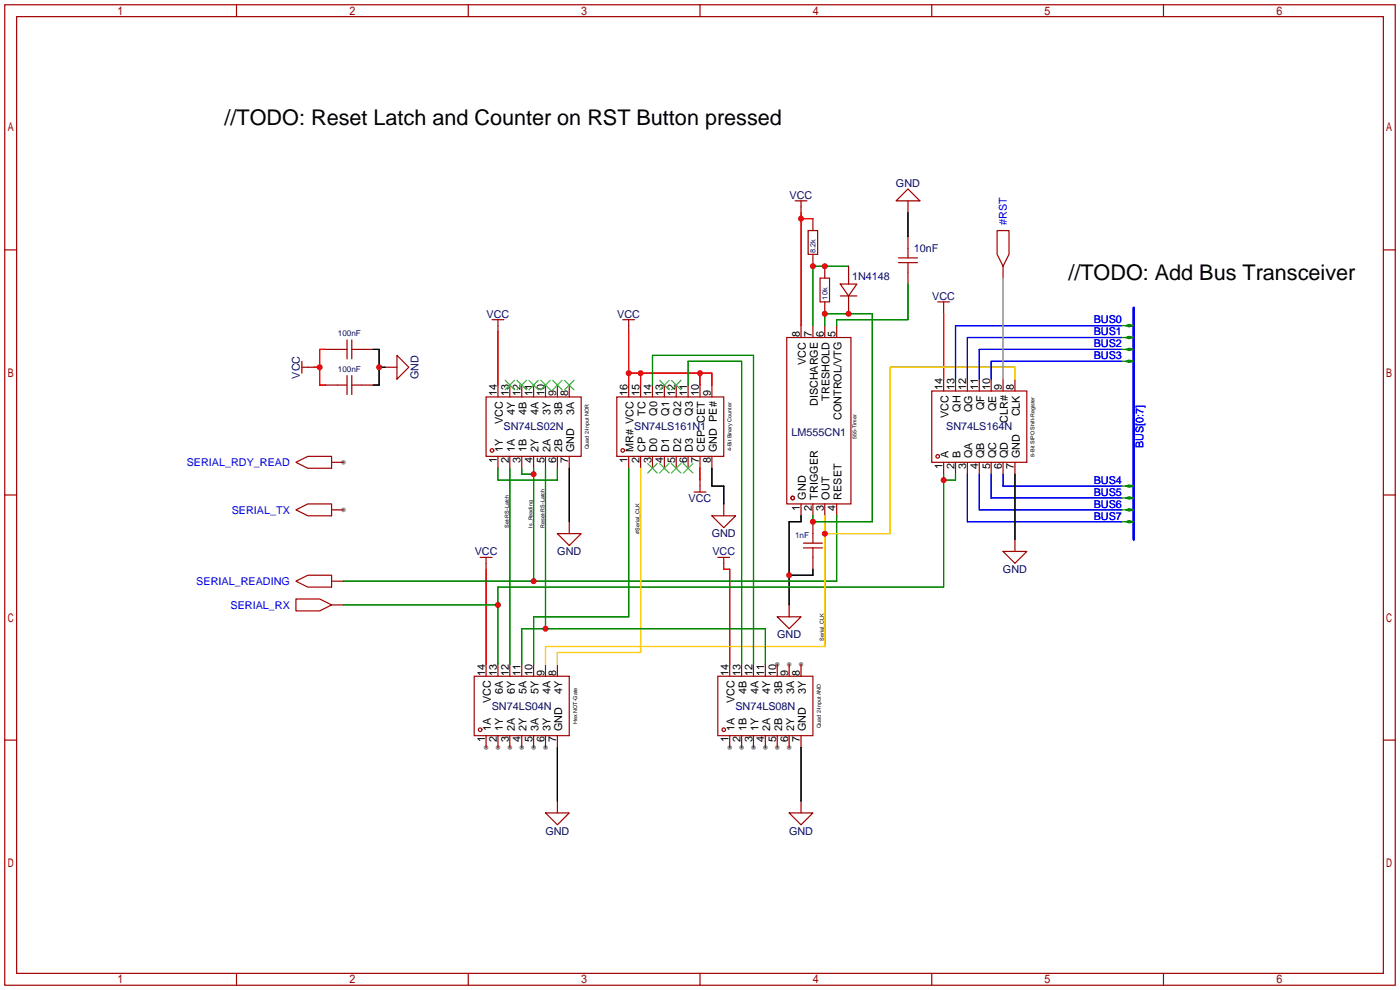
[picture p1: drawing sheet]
<svg xmlns="http://www.w3.org/2000/svg" width="299mm" height="212mm" viewBox="0 0 299 212" stroke-linecap="round" stroke-linejoin="round" font-family="sans-serif">
<g fill="#999">
<circle cx="73.4" cy="109" r=".51"/>
<circle cx="73.4" cy="98.8" r=".51"/>
<circle cx="116.6" cy="159.8" r=".51"/>
<circle cx="114" cy="159.8" r=".51"/>
<circle cx="111.5" cy="159.8" r=".51"/>
<circle cx="109" cy="159.8" r=".51"/>
<circle cx="106.4" cy="159.8" r=".51"/>
<circle cx="103.9" cy="159.8" r=".51"/>
<circle cx="156" cy="159.8" r=".51"/>
<circle cx="158.5" cy="159.8" r=".51"/>
<circle cx="161" cy="159.8" r=".51"/>
<circle cx="163.6" cy="159.8" r=".51"/>
<circle cx="166.1" cy="159.8" r=".51"/>
<circle cx="168.7" cy="159.8" r=".51"/>
<circle cx="171.2" cy="142" r=".51"/>
<circle cx="168.7" cy="142" r=".51"/>
<circle cx="166.1" cy="142" r=".51"/>
</g>
<g fill="none" stroke="#a10000" stroke-width=".25">
<path d="M1 1h297.2v209.6h-297.2zM3.6 3.6h292.1v204.4h-292.1zM50.5 1v2.6M100.1 1v2.6M149.6 1v2.6M199.1 1v2.6M248.7 1v2.6M1 53.4h2.6M169.9 42.9h2.6M171.2 42.9v2.6M172.7 49.3h2.1v5.1h-2.1zM173.7 46.7v2.6"/>
<path d="M173.7 54.4v2.5M175.3 59.4h2v5.1h-2zM176.3 56.9v2.5M181.4 56.9v3.8M191.5 42.9l2.6-2.5 2.5 2.5zM192 55.1h4.1M192 56.1h4.1M194.1 42.9v2.6M194.1 50.5v4.6M194.1 56.1v4.6M213.1 49.3h2.5v5.1l-1.2 2.5-1.3-2.5zM214.4 56.9v2.5"/>
<path d="M295.7 53.4h2.5M64.5 78.5h2.6M64.5 77.2v2.6M69.6 74.7h4.6M74.2 72.6v4.1M75.2 74.7h4.6M75.2 72.6v4.1M82.3 78.5h2.5M84.8 75.9l2.6 2.6-2.6 2.5zM105.2 68.3h2.5M106.4 68.3v2.6M133.1 68.3h2.5"/>
<path d="M134.4 68.3v2.6M168.1 72.1h13.8v35.6h-13.8zM171.2 69.6v2.5M173.7 69.6v2.5M176.3 64.5v2.6M176.3 69.6v2.5M178.8 69.6v2.5M179.6 60.7h3.5l-1.7 2.5zM179.6 63.2h3.5M181.4 63.2v3.9M200.4 64.5h2.5M201.7 64.5v2.6"/>
<path d="M63.2 98.8l2.6-1.3h5.1v2.6h-5.1zM69.6 82.3h4.6M70.9 98.8h2.5M74.2 80.3v4M75.2 80.3v4M75.2 82.3h4.6M103.9 84.8h20.3v12.7h-20.3zM106.4 82.3v2.5M106.4 97.5v2.6M109 82.3v2.5M109 97.5v2.6M111.5 82.3v2.5"/>
<path d="M111.5 97.5v2.6M114 82.3v2.5M114 97.5v2.6M116.6 82.3v2.5M116.6 97.5v2.6M119.1 82.3v2.5M119.1 97.5v2.6M121.7 82.3v2.5M121.7 97.5v2.6M131.8 84.8h22.9v12.7h-22.9zM134.4 82.3v2.5M134.4 97.5v2.6"/>
<path d="M136.9 82.3v2.5M136.9 97.5v2.6M139.4 82.3v2.5M139.4 97.5v2.6M142 82.3v2.5M142 97.5v2.6M144.5 82.3v2.5M144.5 97.5v2.6M147.1 82.3v2.5M147.1 97.5v2.6M149.6 82.3v2.5M149.6 97.5v2.6"/>
<path d="M152.1 82.3v2.5M152.1 97.5v2.6M199.1 83.6h20.4v15.2h-20.4zM201.7 81v2.6M201.7 98.8v2.5M204.2 81v2.6M204.2 98.8v2.5M206.8 81v2.6M206.8 98.8v2.5M209.3 81v2.6M209.3 98.8v2.5M211.8 81v2.6"/>
<path d="M211.8 98.8v2.5M214.4 81v2.6M214.4 98.8v2.5M216.9 81v2.6M216.9 98.8v2.5M1 105.8h2.6M63.2 109l2.6-1.3h5.1v2.5h-5.1zM70.9 109h2.5M102.6 119.1h2.6M103.9 119.1v2.6M119.1 114h5.1l-2.5 2.6zM121.7 111.5v2.5"/>
<path d="M148.3 105.2h2.6M149.6 102.6v2.6M152.1 110.2h5.1l-2.5 2.6zM153.4 119.1h2.6M154.7 107.7v2.5M154.7 119.1v2.6M171.2 107.7v2.5M171.7 116.1h4.1M171.7 117.1h4.1M173.7 107.7v2.5M173.7 111.5v4.6M173.7 117.1v4.6"/>
<path d="M176.3 107.7v2.5M178.8 107.7v2.5M214.4 117.9h5.1l-2.6 2.5zM216.9 115.3v2.6M295.7 105.8h2.5M63.2 128h5.1l2.6 1.3-2.6 1.3h-5.1zM63.2 124.2l2.6-1.3h5.1v2.6h-5.1zM70.9 129.3h2.5M70.9 124.2h2.5M166.1 131.8h5.1l-2.5 2.6zM168.7 129.3v2.5M1 158.2h2.6"/>
<path d="M101.3 144.5h20.4v12.7h-20.4zM103.9 142v2.5M103.9 157.2v2.6M106.4 142v2.5M106.4 157.2v2.6M109 142v2.5M109 157.2v2.6M111.5 142v2.5M111.5 157.2v2.6M114 142v2.5M114 157.2v2.6M116.6 142v2.5"/>
<path d="M116.6 157.2v2.6M119.1 142v2.5M119.1 157.2v2.6M153.4 144.5h20.3v12.7h-20.3zM156 142v2.5M156 157.2v2.6M158.5 142v2.5M158.5 157.2v2.6M161 142v2.5M161 157.2v2.6M163.6 142v2.5M163.6 157.2v2.6"/>
<path d="M166.1 142v2.5M166.1 157.2v2.6M168.7 142v2.5M168.7 157.2v2.6M171.2 142v2.5M171.2 157.2v2.6M295.7 158.2h2.5M116.6 173.7h5.1l-2.6 2.6zM119.1 171.2v2.5M168.7 173.7h5l-2.5 2.6zM171.2 171.2v2.5M50.5 208v2.6"/>
<path d="M100.1 208v2.6M149.6 208v2.6M199.1 208v2.6M248.7 208v2.6"/>
<circle cx="105.2" cy="96.3" r=".38"/>
<circle cx="133.1" cy="96.3" r=".38"/>
<circle cx="200.4" cy="97.5" r=".38"/>
<circle cx="169.4" cy="106.4" r=".38"/>
<circle cx="102.6" cy="156" r=".38"/>
<circle cx="154.7" cy="156" r=".38"/>
</g>
<g fill="none" stroke="#3c3" stroke-width=".25">
<path d="M107.9 81.3l2.1 2M110 81.3l-2.1 2M110.5 81.3l2 2M112.5 81.3l-2 2M113 81.3l2.1 2M115.1 81.3l-2.1 2M115.6 81.3l2 2M117.6 81.3l-2 2M118.1 81.3l2 2M120.1 81.3l-2 2M120.6 81.3l2.1 2M122.7 81.3l-2.1 2"/>
<path d="M138.4 99.1l2.1 2M140.5 99.1l-2.1 2M141 99.1l2 2M141 81.3l2 2M143 99.1l-2 2M143 81.3l-2 2M143.5 99.1l2 2M143.5 81.3l2 2M145.5 99.1l-2 2M145.5 81.3l-2 2M146 99.1l2.1 2M148.1 99.1l-2.1 2"/>
</g>
<g fill="none" stroke="#f00" stroke-width=".25">
<path d="M171.2 45.5v24.1M171.2 46.7h2.5M67.1 78.5h1.2M69.6 74.7h-1.3v7.6h1.3M106.4 70.9v11.4M134.4 70.9v11.4M134.4 79.8h17.7v2.5M136.9 79.8v2.5M149.6 79.8v2.5M201.7 67.1v13.9M149.6 100.1v2.5M103.9 121.7v20.3"/>
<path d="M154.7 121.7h1.3v20.3"/>
</g>
<path d="M194.1 45.5v5M79.8 74.7h1.2v7.6h-1.2M81 78.5h1.3M121.7 100.1v11.4M152.1 100.1v3.8h2.6v3.8M171.2 110.2v1.3h-2.5v17.8M216.9 101.3v14M173.7 121.7v1.2h-5M119.1 159.8v11.4M171.2 159.8v11.4" fill="none" stroke="#000" stroke-width=".25"/>
<g fill="none" stroke="#008700" stroke-width=".25">
<path d="M181.4 56.9h-7.7v12.7M176.3 69.6v-2.5h10.1v44.4h-12.7v-1.3M194.1 60.7v7.6h-15.3v1.3M239.8 77.2h.7M239.8 74.7h.7M239.8 72.1h.7M239.8 69.6h.7M139.4 82.3v-6.4h21.6v66.1M147.1 82.3v-5.1h11.4v64.8M106.4 100.1v2.5h12.7v-2.5M109 100.1v41.9M111.5 100.1v1.2h2.5"/>
<path d="M114 100.1v24.1M116.6 100.1v34.3M134.4 100.1v31.7h-20.4v10.2M178.8 110.2v14h-105.4M201.7 101.3v24.2h-95.3v16.5M204.2 101.3v1.3h-2.5M239.8 103.9h.7M239.8 106.4h.7M239.8 109h.7M239.8 111.5h.7M73.4 129.3h33M111.5 142v-7.6h52.1v7.6"/>
</g>
<path d="M216.9 81v-2.5h-26.7v35.5h-13.9M136.9 100.1v39.3h-17.8v2.6M176.3 110.2v28h-59.7v3.8" fill="none" stroke="#fc0" stroke-width=".25"/>
<path d="M242.3 65.8v49.5" fill="none" stroke="#00f" stroke-width=".51"/>
<path d="M239.8 77.2h-28v3.8M239.8 74.7h-30.5v6.3M239.8 72.1h-33v8.9M239.8 69.6h-35.6v11.4M206.8 101.3v10.2h33M209.3 101.3v7.7h30.5M211.8 101.3v5.1h28M214.4 101.3v2.6h25.4" fill="none" stroke="#00f" stroke-width=".25"/>
<g fill="#008700" stroke="#008700" stroke-width=".25">
<path d="M240.5 77.2l.8-.2 1 .2-1 .3z"/>
<path d="M240.5 74.7l.8-.3 1 .3-1 .2z"/>
<path d="M240.5 72.1l.8-.2 1 .2-1 .3z"/>
<path d="M240.5 69.6l.8-.3 1 .3-1 .2z"/>
<path d="M240.5 103.9l.8-.3 1 .3-1 .2z"/>
<path d="M240.5 106.4l.8-.2 1 .2-1 .3z"/>
<path d="M240.5 109l.8-.3 1 .3-1 .2z"/>
<path d="M240.5 111.5l.8-.2 1 .2-1 .3z"/>
</g>
<path d="M214.4 59.4v21.6" fill="none" stroke="#999" stroke-width=".25"/>
<g fill="#c00">
<circle cx="134.4" cy="79.8" r=".63"/>
<circle cx="136.9" cy="79.8" r=".63"/>
<circle cx="149.6" cy="79.8" r=".63"/>
<circle cx="168.7" cy="122.9" r=".63"/>
<circle cx="106.4" cy="129.3" r=".63"/>
<circle cx="201.7" cy="102.6" r=".63"/>
<circle cx="114" cy="101.3" r=".63"/>
<circle cx="114" cy="124.2" r=".63"/>
<circle cx="176.3" cy="114" r=".63"/>
<circle cx="116.6" cy="134.4" r=".63"/>
<circle cx="68.3" cy="78.5" r=".63"/>
<circle cx="81" cy="78.5" r=".63"/>
<circle cx="173.7" cy="111.5" r=".63"/>
<circle cx="181.4" cy="67.1" r=".63"/>
<circle cx="176.3" cy="67.1" r=".63"/>
<circle cx="171.2" cy="46.7" r=".63"/>
<circle cx="173.7" cy="56.9" r=".63"/>
<circle cx="176.3" cy="56.9" r=".63"/>
</g>
<g font-size="4.6">
<text x="48" y="26.8">//TODO: Reset Latch and Counter on RST Button pressed</text>
<text x="228.3" y="59.8">//TODO: Add Bus Transceiver</text>
</g>
<g font-size="2.3" fill="#000080">
<text x="191.5" y="39.9">GND</text>
<text x="168.8" y="42.5">VCC</text>
<text x="195.3" y="53.9">10nF</text>
<text x="182.1" y="59.7">1N4148</text>
<text x="199.2" y="64.1">VCC</text>
<text x="104" y="67.9">VCC</text>
<text x="131.9" y="67.9">VCC</text>
<text x="64.1" y="80.9" transform="rotate(-90 64.1 80.9)">VCC</text>
<text x="89.5" y="81.1" transform="rotate(-90 89.5 81.1)">GND</text>
<text x="107.6" y="92">SN74LS02N</text>
<text x="135.6" y="92">SN74LS161N1</text>
<text x="169.2" y="93.3">LM555CN1</text>
<text x="202.2" y="92">SN74LS164N</text>
<text x="147.2" y="107.2">VCC</text>
<text x="101.4" y="118.7">VCC</text>
<text x="119.1" y="118.7">GND</text>
<text x="152.1" y="114.9">GND</text>
<text x="152.2" y="118.7">VCC</text>
<text x="214.4" y="122.5">GND</text>
<text x="166.1" y="136.4">GND</text>
<text x="105.1" y="151.7">SN74LS04N</text>
<text x="157.2" y="151.7">SN74LS08N</text>
<text x="116.6" y="178.4">GND</text>
<text x="168.6" y="178.4">GND</text>
</g>
<g font-size="2.3" fill="#00f">
<text x="215.2" y="48" transform="rotate(-90 215.2 48)">#RST</text>
<text x="233.7" y="71.7">BUS1</text>
<text x="233.7" y="69.1">BUS0</text>
<text x="233.7" y="76.8">BUS3</text>
<text x="233.7" y="74.2">BUS2</text>
<text x="244.4" y="95.8" transform="rotate(-90 244.4 95.8)">BUS[0:7]</text>
<text x="39.9" y="99.6">SERIAL_RDY_READ</text>
<text x="233.7" y="103.4">BUS4</text>
<text x="233.7" y="106">BUS5</text>
<text x="49.5" y="109.8">SERIAL_TX</text>
<text x="233.7" y="108.5">BUS6</text>
<text x="233.7" y="111">BUS7</text>
<text x="42" y="125">SERIAL_READING</text>
<text x="49.3" y="130.1">SERIAL_RX</text>
</g>
<g font-size="2.3">
<text x="171" y="72" transform="rotate(-90 171 72)">8</text>
<text x="172.2" y="77.9" transform="rotate(-90 172.2 77.9)">VCC</text>
<text x="173.5" y="72" transform="rotate(-90 173.5 72)">7</text>
<text x="176" y="72" transform="rotate(-90 176 72)">6</text>
<text x="178.6" y="72" transform="rotate(-90 178.6 72)">5</text>
<text x="201.4" y="83.4" transform="rotate(-90 201.4 83.4)">14</text>
<text x="204" y="83.4" transform="rotate(-90 204 83.4)">13</text>
<text x="206.5" y="83.4" transform="rotate(-90 206.5 83.4)">12</text>
<text x="209.1" y="83.4" transform="rotate(-90 209.1 83.4)">11</text>
<text x="211.6" y="83.4" transform="rotate(-90 211.6 83.4)">10</text>
<text x="214.1" y="83.4" transform="rotate(-90 214.1 83.4)">9</text>
<text x="216.7" y="83.4" transform="rotate(-90 216.7 83.4)">8</text>
<text x="106.2" y="84.7" transform="rotate(-90 106.2 84.7)">14</text>
<text x="108.7" y="84.7" transform="rotate(-90 108.7 84.7)">13</text>
<text x="110" y="88.6" transform="rotate(-90 110 88.6)">4Y</text>
<text x="111.3" y="84.7" transform="rotate(-90 111.3 84.7)">12</text>
<text x="112.5" y="88.6" transform="rotate(-90 112.5 88.6)">4B</text>
<text x="113.8" y="84.7" transform="rotate(-90 113.8 84.7)">11</text>
<text x="115.1" y="88.6" transform="rotate(-90 115.1 88.6)">4A</text>
<text x="116.4" y="84.7" transform="rotate(-90 116.4 84.7)">10</text>
<text x="117.6" y="88.6" transform="rotate(-90 117.6 88.6)">3Y</text>
<text x="118.9" y="84.7" transform="rotate(-90 118.9 84.7)">9</text>
<text x="120.2" y="88.6" transform="rotate(-90 120.2 88.6)">3B</text>
<text x="121.4" y="84.7" transform="rotate(-90 121.4 84.7)">8</text>
<text x="122.7" y="88.6" transform="rotate(-90 122.7 88.6)">3A</text>
<text x="134.1" y="84.7" transform="rotate(-90 134.1 84.7)">16</text>
<text x="136.7" y="84.7" transform="rotate(-90 136.7 84.7)">15</text>
<text x="137.9" y="88.9" transform="rotate(-90 137.9 88.9)">TC</text>
<text x="139.2" y="84.7" transform="rotate(-90 139.2 84.7)">14</text>
<text x="140.5" y="88.9" transform="rotate(-90 140.5 88.9)">Q0</text>
<text x="141.8" y="84.7" transform="rotate(-90 141.8 84.7)">13</text>
<text x="143" y="88.9" transform="rotate(-90 143 88.9)">Q1</text>
<text x="144.3" y="84.7" transform="rotate(-90 144.3 84.7)">12</text>
<text x="145.6" y="88.9" transform="rotate(-90 145.6 88.9)">Q2</text>
<text x="146.8" y="84.7" transform="rotate(-90 146.8 84.7)">11</text>
<text x="148.1" y="88.9" transform="rotate(-90 148.1 88.9)">Q3</text>
<text x="149.4" y="84.7" transform="rotate(-90 149.4 84.7)">10</text>
<text x="151.9" y="84.7" transform="rotate(-90 151.9 84.7)">9</text>
<text x="174.8" y="86.8" transform="rotate(-90 174.8 86.8)">DISCHARGE</text>
<text x="177.3" y="85.6" transform="rotate(-90 177.3 85.6)">TRESHOLD</text>
<text x="179.9" y="89.8" transform="rotate(-90 179.9 89.8)">CONTROL/VTG</text>
<text x="202.7" y="89.4" transform="rotate(-90 202.7 89.4)">VCC</text>
<text x="205.3" y="88" transform="rotate(-90 205.3 88)">QH</text>
<text x="207.8" y="88.1" transform="rotate(-90 207.8 88.1)">QG</text>
<text x="210.3" y="87.7" transform="rotate(-90 210.3 87.7)">QF</text>
<text x="212.9" y="87.8" transform="rotate(-90 212.9 87.8)">QE</text>
<text x="218" y="89" transform="rotate(-90 218 89)">CLK</text>
<text x="107.5" y="90.6" transform="rotate(-90 107.5 90.6)">VCC</text>
<text x="215.4" y="90.4" transform="rotate(-90 215.4 90.4)">CLR#</text>
<text x="106.2" y="98.9" transform="rotate(-90 106.2 98.9)">1</text>
<text x="107.5" y="96.6" transform="rotate(-90 107.5 96.6)">1Y</text>
<text x="108.7" y="98.9" transform="rotate(-90 108.7 98.9)">2</text>
<text x="110" y="96.6" transform="rotate(-90 110 96.6)">1A</text>
<text x="111.3" y="98.9" transform="rotate(-90 111.3 98.9)">3</text>
<text x="112.5" y="96.6" transform="rotate(-90 112.5 96.6)">1B</text>
<text x="113.8" y="98.9" transform="rotate(-90 113.8 98.9)">4</text>
<text x="115.1" y="96.6" transform="rotate(-90 115.1 96.6)">2Y</text>
<text x="116.4" y="98.9" transform="rotate(-90 116.4 98.9)">5</text>
<text x="117.6" y="96.6" transform="rotate(-90 117.6 96.6)">2A</text>
<text x="118.9" y="98.9" transform="rotate(-90 118.9 98.9)">6</text>
<text x="120.2" y="96.6" transform="rotate(-90 120.2 96.6)">2B</text>
<text x="121.4" y="98.9" transform="rotate(-90 121.4 98.9)">7</text>
<text x="122.7" y="96.6" transform="rotate(-90 122.7 96.6)">GND</text>
<text x="134.1" y="98.9" transform="rotate(-90 134.1 98.9)">1</text>
<text x="135.4" y="96.6" transform="rotate(-90 135.4 96.6)">MR# VCC</text>
<text x="136.7" y="98.9" transform="rotate(-90 136.7 98.9)">2</text>
<text x="137.9" y="96.6" transform="rotate(-90 137.9 96.6)">CP</text>
<text x="139.2" y="98.9" transform="rotate(-90 139.2 98.9)">3</text>
<text x="140.5" y="96.6" transform="rotate(-90 140.5 96.6)">D0</text>
<text x="141.8" y="98.9" transform="rotate(-90 141.8 98.9)">4</text>
<text x="143" y="96.6" transform="rotate(-90 143 96.6)">D1</text>
<text x="144.3" y="98.9" transform="rotate(-90 144.3 98.9)">5</text>
<text x="145.6" y="96.6" transform="rotate(-90 145.6 96.6)">D2</text>
<text x="146.8" y="98.9" transform="rotate(-90 146.8 98.9)">6</text>
<text x="148.1" y="96.6" transform="rotate(-90 148.1 96.6)">D3</text>
<text x="149.4" y="98.9" transform="rotate(-90 149.4 98.9)">7</text>
<text x="150.6" y="96.6" transform="rotate(-90 150.6 96.6)">CEP CET</text>
<text x="151.9" y="98.9" transform="rotate(-90 151.9 98.9)">8</text>
<text x="153.2" y="96.6" transform="rotate(-90 153.2 96.6)">GND PE#</text>
<text x="201.4" y="100.2" transform="rotate(-90 201.4 100.2)">1</text>
<text x="202.7" y="97.9" transform="rotate(-90 202.7 97.9)">A</text>
<text x="204" y="100.2" transform="rotate(-90 204 100.2)">2</text>
<text x="205.3" y="97.9" transform="rotate(-90 205.3 97.9)">B</text>
<text x="206.5" y="100.2" transform="rotate(-90 206.5 100.2)">3</text>
<text x="207.8" y="97.9" transform="rotate(-90 207.8 97.9)">QA</text>
<text x="209.1" y="100.2" transform="rotate(-90 209.1 100.2)">4</text>
<text x="210.3" y="97.9" transform="rotate(-90 210.3 97.9)">QB</text>
<text x="211.6" y="100.2" transform="rotate(-90 211.6 100.2)">5</text>
<text x="212.9" y="97.9" transform="rotate(-90 212.9 97.9)">QC</text>
<text x="214.1" y="100.2" transform="rotate(-90 214.1 100.2)">6</text>
<text x="215.4" y="97.9" transform="rotate(-90 215.4 97.9)">QD</text>
<text x="216.7" y="100.2" transform="rotate(-90 216.7 100.2)">7</text>
<text x="218" y="97.9" transform="rotate(-90 218 97.9)">GND</text>
<text x="172.2" y="106.8" transform="rotate(-90 172.2 106.8)">GND</text>
<text x="174.8" y="106.8" transform="rotate(-90 174.8 106.8)">TRIGGER</text>
<text x="177.3" y="106.8" transform="rotate(-90 177.3 106.8)">OUT</text>
<text x="179.9" y="106.8" transform="rotate(-90 179.9 106.8)">RESET</text>
<text x="171" y="109.1" transform="rotate(-90 171 109.1)">1</text>
<text x="173.5" y="109.1" transform="rotate(-90 173.5 109.1)">2</text>
<text x="176" y="109.1" transform="rotate(-90 176 109.1)">3</text>
<text x="178.6" y="109.1" transform="rotate(-90 178.6 109.1)">4</text>
<text x="103.7" y="144.4" transform="rotate(-90 103.7 144.4)">14</text>
<text x="106.2" y="144.4" transform="rotate(-90 106.2 144.4)">13</text>
<text x="107.5" y="148.3" transform="rotate(-90 107.5 148.3)">6A</text>
<text x="108.7" y="144.4" transform="rotate(-90 108.7 144.4)">12</text>
<text x="110" y="148.3" transform="rotate(-90 110 148.3)">6Y</text>
<text x="111.3" y="144.4" transform="rotate(-90 111.3 144.4)">11</text>
<text x="112.5" y="148.3" transform="rotate(-90 112.5 148.3)">5A</text>
<text x="113.8" y="144.4" transform="rotate(-90 113.8 144.4)">10</text>
<text x="115.1" y="148.3" transform="rotate(-90 115.1 148.3)">5Y</text>
<text x="116.4" y="144.4" transform="rotate(-90 116.4 144.4)">9</text>
<text x="117.6" y="148.3" transform="rotate(-90 117.6 148.3)">4A</text>
<text x="118.9" y="144.4" transform="rotate(-90 118.9 144.4)">8</text>
<text x="120.2" y="148.3" transform="rotate(-90 120.2 148.3)">4Y</text>
<text x="155.7" y="144.4" transform="rotate(-90 155.7 144.4)">14</text>
<text x="158.3" y="144.4" transform="rotate(-90 158.3 144.4)">13</text>
<text x="159.5" y="148.3" transform="rotate(-90 159.5 148.3)">4B</text>
<text x="160.8" y="144.4" transform="rotate(-90 160.8 144.4)">12</text>
<text x="162.1" y="148.3" transform="rotate(-90 162.1 148.3)">4A</text>
<text x="163.3" y="144.4" transform="rotate(-90 163.3 144.4)">11</text>
<text x="164.6" y="148.3" transform="rotate(-90 164.6 148.3)">4Y</text>
<text x="165.9" y="144.4" transform="rotate(-90 165.9 144.4)">10</text>
<text x="167.2" y="148.3" transform="rotate(-90 167.2 148.3)">3B</text>
<text x="168.4" y="144.4" transform="rotate(-90 168.4 144.4)">9</text>
<text x="169.7" y="148.3" transform="rotate(-90 169.7 148.3)">3A</text>
<text x="171" y="144.4" transform="rotate(-90 171 144.4)">8</text>
<text x="172.2" y="148.3" transform="rotate(-90 172.2 148.3)">3Y</text>
<text x="104.9" y="150.3" transform="rotate(-90 104.9 150.3)">VCC</text>
<text x="157" y="150.3" transform="rotate(-90 157 150.3)">VCC</text>
<text x="103.7" y="158.6" transform="rotate(-90 103.7 158.6)">1</text>
<text x="104.9" y="156.3" transform="rotate(-90 104.9 156.3)">1A</text>
<text x="106.2" y="158.6" transform="rotate(-90 106.2 158.6)">2</text>
<text x="107.5" y="156.3" transform="rotate(-90 107.5 156.3)">1Y</text>
<text x="108.7" y="158.6" transform="rotate(-90 108.7 158.6)">3</text>
<text x="110" y="156.3" transform="rotate(-90 110 156.3)">2A</text>
<text x="111.3" y="158.6" transform="rotate(-90 111.3 158.6)">4</text>
<text x="112.5" y="156.3" transform="rotate(-90 112.5 156.3)">2Y</text>
<text x="113.8" y="158.6" transform="rotate(-90 113.8 158.6)">5</text>
<text x="115.1" y="156.3" transform="rotate(-90 115.1 156.3)">3A</text>
<text x="116.4" y="158.6" transform="rotate(-90 116.4 158.6)">6</text>
<text x="117.6" y="156.3" transform="rotate(-90 117.6 156.3)">3Y</text>
<text x="118.9" y="158.6" transform="rotate(-90 118.9 158.6)">7</text>
<text x="120.2" y="156.3" transform="rotate(-90 120.2 156.3)">GND</text>
<text x="155.7" y="158.6" transform="rotate(-90 155.7 158.6)">1</text>
<text x="157" y="156.3" transform="rotate(-90 157 156.3)">1A</text>
<text x="158.3" y="158.6" transform="rotate(-90 158.3 158.6)">2</text>
<text x="159.5" y="156.3" transform="rotate(-90 159.5 156.3)">1B</text>
<text x="160.8" y="158.6" transform="rotate(-90 160.8 158.6)">3</text>
<text x="162.1" y="156.3" transform="rotate(-90 162.1 156.3)">1Y</text>
<text x="163.3" y="158.6" transform="rotate(-90 163.3 158.6)">4</text>
<text x="164.6" y="156.3" transform="rotate(-90 164.6 156.3)">2A</text>
<text x="165.9" y="158.6" transform="rotate(-90 165.9 158.6)">5</text>
<text x="167.2" y="156.3" transform="rotate(-90 167.2 156.3)">2B</text>
<text x="168.4" y="158.6" transform="rotate(-90 168.4 158.6)">6</text>
<text x="169.7" y="156.3" transform="rotate(-90 169.7 156.3)">2Y</text>
<text x="171" y="158.6" transform="rotate(-90 171 158.6)">7</text>
<text x="172.2" y="156.3" transform="rotate(-90 172.2 156.3)">GND</text>
</g>
<g font-size="1.7" fill="#000080">
<text x="72.2" y="71.8">100nF</text>
<text x="72.2" y="79.4">100nF</text>
<text x="169.9" y="115">1nF</text>
</g>
<g font-size="1.6" fill="#000080">
<text x="174.3" y="54.1" transform="rotate(-90 174.3 54.1)">8.2k</text>
<text x="176.8" y="64" transform="rotate(-90 176.8 64)">10k</text>
</g>
<g font-size="1.2">
<text x="125.9" y="96" transform="rotate(-90 125.9 96)">Quad 2-Input NOR</text>
<text x="183" y="93.8" transform="rotate(-90 183 93.8)">555-Timer</text>
<text x="156.4" y="96.4" transform="rotate(-90 156.4 96.4)">4-Bit Binary Counter</text>
<text x="221.1" y="97.6" transform="rotate(-90 221.1 97.6)">8-Bit SIPO Shift-Register</text>
<text x="108.7" y="112.8" transform="rotate(-90 108.7 112.8)">Set-RS-Latch</text>
<text x="113.8" y="112.8" transform="rotate(-90 113.8 112.8)">Is_Reading</text>
<text x="116.4" y="112.8" transform="rotate(-90 116.4 112.8)">Reset-RS-Latch</text>
<text x="136.7" y="114" transform="rotate(-90 136.7 114)">#Serial_CLK</text>
<text x="176" y="136.9" transform="rotate(-90 176 136.9)">Serial_CLK</text>
<text x="123.3" y="154.7" transform="rotate(-90 123.3 154.7)">Hex NOT-Gate</text>
<text x="175.4" y="155.6" transform="rotate(-90 175.4 155.6)">Quad 2-Input AND</text>
</g>
</svg>
